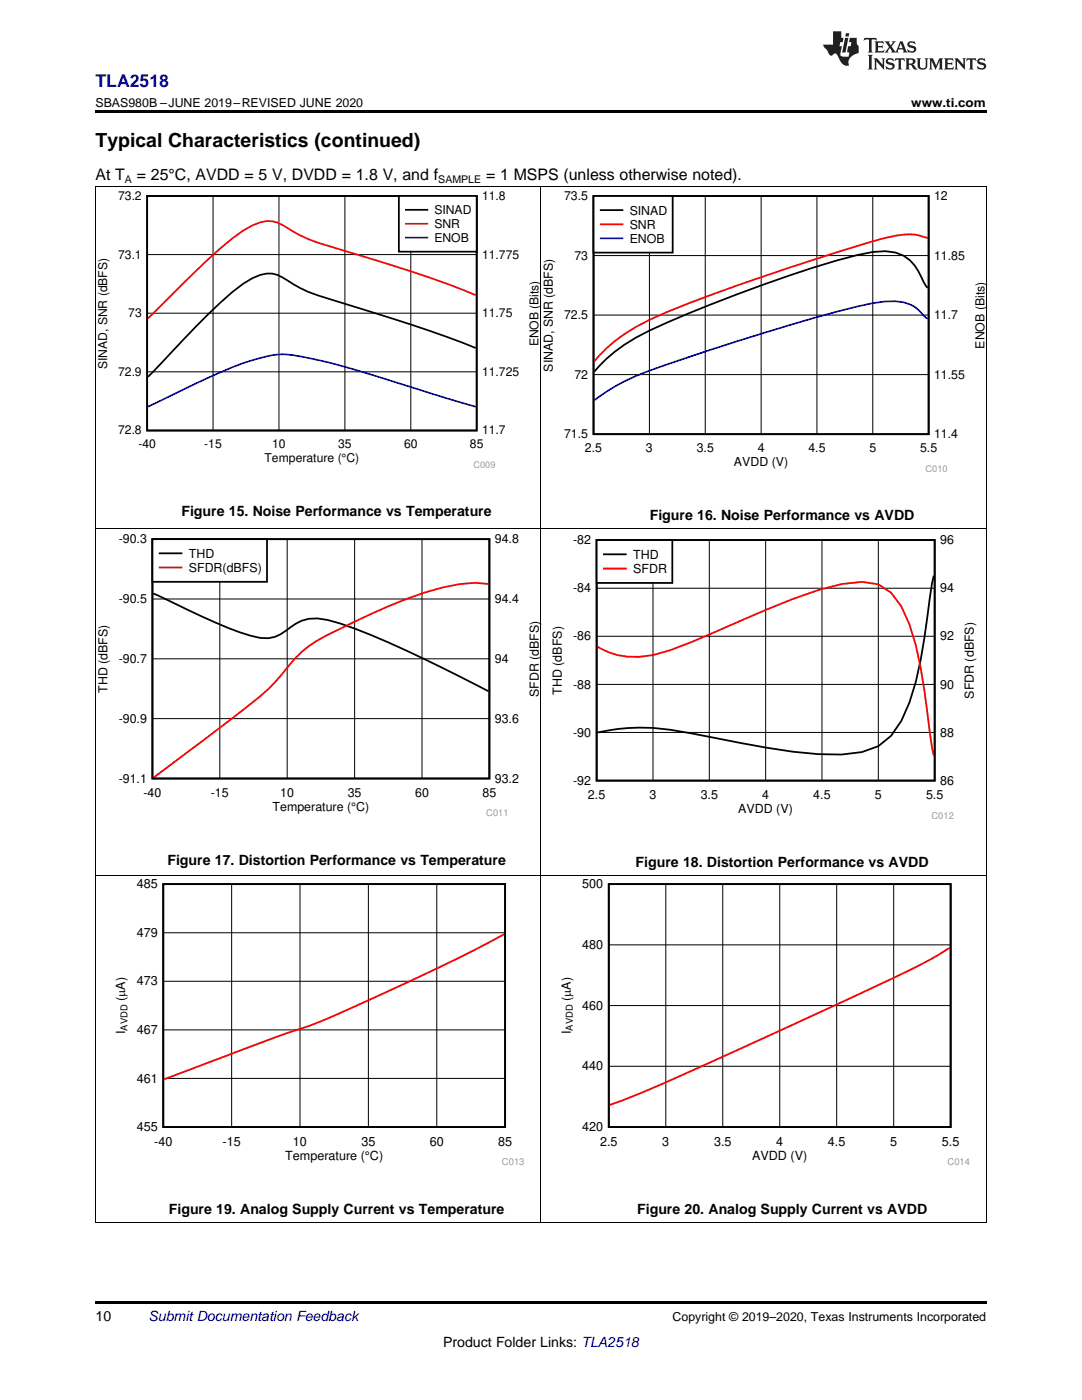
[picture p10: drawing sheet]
<svg xmlns="http://www.w3.org/2000/svg" width="216mm" height="279mm" viewBox="0 0 216 279" stroke-linecap="round" stroke-linejoin="round" font-family="sans-serif">
<path d="M19 259.7h177.8v.5h-177.8z" fill="#000"/>
<g fill="none" stroke="#000" stroke-width=".2">
<path d="M19.1 105.6v138.4M107.9 105.6v138.4M119.1 117.4h67.4M130.3 107.8v48M141.5 107.8v48M152.8 107.8v48M164 107.8v48M175.3 107.8v48M196.8 105.6v138.4M119.1 136.6h67.4M119.1 127h67.4M119.1 146.2h67.4"/>
<path d="M19 174.7h177.8M46.2 176.4v48.5M59.9 176.4v48.5M73.5 176.4v48.5M87.2 176.4v48.5M132.9 176.4v48.5M144.2 176.4v48.5M155.6 176.4v48.5M166.9 176.4v48.5M178.3 176.4v48.5M32.6 195.8h68.2M32.6 186.2h68.2"/>
<path d="M121.5 188.6h68.2M32.6 215.2h68.2M32.6 205.5h68.2M121.5 212.8h68.2M121.5 200.7h68.2M19 243.9h177.8"/>
</g>
<path d="M119.1 107.8h67.4v48h-67.4zM186.3 114.9l-.8 4.6a143.4 143.4 0 0 1-2.8 16.6l-1.2 4.1-1.6 3.7-2.1 2.9-2.5 2.1-3.3 1.2-4.1 .5a94.6 94.6 0 0 1-20.2-2.3 170.6 170.6 0 0 0-17.4-3 39 39 0 0 0-11.1 .9M32.6 176.4h68.2v48.5h-68.2zM121.5 176.4h68.2v48.5h-68.2z" fill="none" stroke="#000" stroke-width=".36"/>
<path d="M119.2 129.1a14.6 14.6 0 0 0 11.1 1.6l3.4-.9 8.9-3.6a221.5 221.5 0 0 1 20.7-8.4l4.6-1.2 4.1-.5 3.3 .5 2.5 1.7 2.1 2.7a51.3 51.3 0 0 1 4.5 16.7l1.1 8.3 .8 4.8M100.6 186.4a482.7 482.7 0 0 1-39 18.4 696.5 696.5 0 0 0-28.8 10.6M189.5 189.2l-.3 .2a73.4 73.4 0 0 1-10.9 5.8l-22.5 10.4a677.9 677.9 0 0 1-31.7 14.1l-2.4 .8" fill="none" stroke="#f00" stroke-width=".36"/>
<path d="M119.1 107.8h15.1v8.5h-15.1z" fill-rule="evenodd" fill="#fff"/>
<path d="M30.4 107.6h67.3v47.8h-67.3zM30.6 118.4a253.4 253.4 0 0 0 17.2 7.8l2.2 .7a6.8 6.8 0 0 0 7-1 9.3 9.3 0 0 1 6.3-2.5 40 40 0 0 1 10.7 3.3l10.6 4.8 12.9 6.5M119.1 107.8h15.1v8.5h-15.1zM120.5 110.6h4.4" fill="none" stroke="#000" stroke-width=".36"/>
<path d="M97.5 116.5a28 28 0 0 0-12.9 1.8 149 149 0 0 0-21.3 9.5 25.9 25.9 0 0 0-7.3 7.1 32.4 32.4 0 0 1-6 5.6l-19.3 14.7M120.5 113.5h4.4" fill="none" stroke="#f00" stroke-width=".36"/>
<path d="M30.4 119.5h67.3M43.9 107.6v47.8M57.3 107.6v47.8M70.8 107.6v47.8M84.2 107.6v47.8M30.4 131.5h67.3M30.4 143.4h67.3" fill="none" stroke="#000" stroke-width=".2"/>
<path d="M30.4 107.6h22.9v8.5h-22.9z" fill-rule="evenodd" fill="#fff"/>
<path d="M30.4 107.6h22.9v8.5h-22.9zM31.9 110.4h4.3" fill="none" stroke="#000" stroke-width=".36"/>
<path d="M31.9 113.3h4.3" fill="none" stroke="#f00" stroke-width=".36"/>
<path d="M19.1 37.3v68.3M107.9 37.3v68.3M129.6 39.1v47.6M140.7 39.1v47.6M151.9 39.1v47.6M163 39.1v47.6M174.2 39.1v47.6M196.8 37.3v68.3M118.4 51h66.9M118.4 74.8h66.9M118.4 62.9h66.9M19 105.5h177.8" fill="none" stroke="#000" stroke-width=".2"/>
<path d="M118.4 39.1h66.9v47.6h-66.9zM185.1 57.5l-.8-1.2a11.2 11.2 0 0 0-4-5.3l-1.6-.6-2-.3-2.5 .2a135.1 135.1 0 0 0-22.1 6.6 210.5 210.5 0 0 0-25.3 10.5 29.4 29.4 0 0 0-8.2 6.7" fill="none" stroke="#000" stroke-width=".35"/>
<path d="M185.1 47.4l-1.3-.3a8.9 8.9 0 0 0-5.1-.1 237.6 237.6 0 0 0-21.4 6.5l-5.2 1.8a263.5 263.5 0 0 0-22.5 8.5 30.4 30.4 0 0 0-11 8.3" fill="none" stroke="#f00" stroke-width=".35"/>
<path d="M185.1 63.6l-.8-.6a6.8 6.8 0 0 0-5.6-2.9l-2 .1a91.2 91.2 0 0 0-14.4 3.3 482.8 482.8 0 0 0-35.5 11.6 37.4 37.4 0 0 0-8.2 4.8" fill="none" stroke="#00f" stroke-width=".35"/>
<path d="M118.4 39.1h15.8v11.3h-15.8z" fill-rule="evenodd" fill="#fff"/>
<path d="M29.4 39.1h65.7v46.8h-65.7zM118.4 39.1h15.8v11.3h-15.8zM119.9 41.9h4.3M94.9 69.5a423.9 423.9 0 0 0-31.3-10.5 27.1 27.1 0 0 1-7.3-3.7 4.9 4.9 0 0 0-4.3-.4 22.5 22.5 0 0 0-8 5.5l-4.9 4.8-9.6 10" fill="none" stroke="#000" stroke-width=".35"/>
<path d="M94.9 58.9a278.4 278.4 0 0 0-28.9-9.7 29.9 29.9 0 0 1-9.7-4.3 5.7 5.7 0 0 0-5.9 .1 40.5 40.5 0 0 0-8.9 6.7l-12 11.8M119.9 44.8h4.3" fill="none" stroke="#f00" stroke-width=".35"/>
<path d="M119.9 47.6h4.3M29.5 81.2l1.2-.6a209.1 209.1 0 0 1 17.8-8.1l1.9-.6a17 17 0 0 1 11.1-.5 245.3 245.3 0 0 1 24.3 7.1l9.1 2.7" fill="none" stroke="#00f" stroke-width=".35"/>
<path d="M42.5 39.1v46.8M55.7 39.1v46.8M68.8 39.1v46.8M82 39.1v46.8M29.4 50.8h65.7M29.4 74.2h65.7M29.4 62.5h65.7" fill="none" stroke="#000" stroke-width=".2"/>
<path d="M79.6 39.1h15.5v11.1h-15.5z" fill-rule="evenodd" fill="#fff"/>
<path d="M79.6 39.1h15.5v11.1h-15.5zM81 41.9h4.3" fill="none" stroke="#000" stroke-width=".35"/>
<path d="M81 44.7h4.3" fill="none" stroke="#f00" stroke-width=".35"/>
<path d="M81 47.4h4.3" fill="none" stroke="#00f" stroke-width=".35"/>
<path d="M19 37.2h177.8" fill="none" stroke="#000" stroke-width=".2"/>
<path d="M19 22h177.8v.5h-177.8z" fill="#000"/>
<g fill="#231f20">
<path d="M172.5 7.6l-.1 .5 .4-.2h.6v.1v2.1l-.2 .4h.9l-.2-.4v-2.1l.1-.1h.5l.5 .2-.2-.5zM174.5 8.3l.2 .3v1.5l-.2 .4h1.8l.2-.6a1.04 1.04 0 0 1-1.3 .2v-.7h.6l.3 .2v-.6l-.3 .2h-.6v-.6l.8-.1 .4 .3-.2-.5zM176.5 8.3l.9 1.1-.9 1.1h.8l-.2-.2 .4-.7 .5 .7-.2 .2h1.5l-.2-.2 .2-.4h.9l.1 .4-.2 .2h1l-.3-.3-.7-1.9h-.5l-.9 2-.8-1 .9-1h-.8l.1 .3-.4 .5-.3-.6 .1-.2zM179.7 8.6l.4 1h-.7zM181.3 8.4a.63 .63 0 0 0-.2 .7 .63 .63 0 0 0 .6 .4l.6 .2 .1 .2a.75 .75 0 0 1-.7 .4 .75 .75 0 0 1-.6-.5l.1 .7 .1-.1a1.11 1.11 0 0 0 1.5-.6 1.13 1.13 0 0 0-1.2-.8l-.1-.4a1.04 1.04 0 0 1 1.2 .2l-.2-.5-.2 .1-.4-.2zM173.2 10.9l.2 .4v2.2l-.2 .4h1l-.3-.4v-2.2l.3-.4zM174.3 11.6l.3 .4v1.5l-.3 .4h.8l-.2-.4v-1.3l1.5 1.7v-1.9l.2-.4h-.7l.2 .4v.9l-1.1-1.3zM177 11.8a.62 .62 0 0 0-.2 .7 .62 .62 0 0 0 .6 .4l.6 .1 .1 .3a.76 .76 0 0 1-.7 .3 .76 .76 0 0 1-.7-.4l.2 .7 .1-.1a1.11 1.11 0 0 0 1.5-.6 1.13 1.13 0 0 0-1.2-.8l-.1-.4a1.04 1.04 0 0 1 1.2 .2l-.2-.6-.2 .1-.5-.1zM178.7 11.6l-.2 .6a.61 .61 0 0 1 .8-.3v1.6l-.2 .4h.9l-.2-.4v-1.6a.63 .63 0 0 1 .7 .3l-.1-.6zM180.6 11.6l.3 .4v1.5l-.3 .4h1l-.2-.2-.1-.8 .6 .2a.76 .76 0 0 0 1.2 .7l-1-1a.58 .58 0 0 0 .6-.5 .58 .58 0 0 0-.5-.6zM181.4 11.9h.1a.45 .45 0 0 1 .5 .1 .45 .45 0 0 1 .1 .5l-.8 .2zM182.9 11.6l.2 .2a2.17 2.17 0 0 0 .3 1.9 .99 .99 0 0 0 1.6-.6v-1.1l.2-.4h-.7l.2 .2a1.92 1.92 0 0 1-.2 1.8 .6 .6 0 0 1-.9-.5v-1.1l.2-.4zM185.4 11.6l.2 .4v1.5l-.2 .4h.7l-.2-.4v-1.4l.8 1.8 .8-1.8v1.4l-.2 .4h.9l-.2-.4v-1.5l.2-.4h-.8l-.6 1.5-.6-1.5zM188.4 11.6l.2 .4v1.5l-.2 .4h1.8l.1-.6a1.04 1.04 0 0 1-1.2 .1v-.6h.5l.4 .2v-.6l-.4 .2h-.5v-.7h.8l.3 .3-.1-.6zM190.5 11.6l.2 .4v1.5l-.2 .4h.7l-.2-.4v-1.3l1.5 1.7v-1.9l.2-.4h-.7l.2 .4v.9l-1.1-1.3zM192.9 11.6l-.1 .6a.61 .61 0 0 1 .7-.3l.1 1.6-.3 .4h1l-.3-.4 .1-1.6a.63 .63 0 0 1 .7 .3l-.1-.6zM195.2 11.8a.62 .62 0 0 0-.2 .7 .62 .62 0 0 0 .6 .4l.6 .1 .1 .3a.76 .76 0 0 1-.7 .3 .76 .76 0 0 1-.6-.4l.1 .7 .1-.1a1.11 1.11 0 0 0 1.6-.6 1.13 1.13 0 0 0-1.3-.8l-.1-.4a1.04 1.04 0 0 1 1.2 .2l-.1-.6-.2 .1-.5-.1z"/>
<path d="M166.2 6.3v2.6h-1.9v.4l.8 .9a.91 .91 0 0 0 1 .8 .56 .56 0 0 1 .5-.3 .56 .56 0 0 1 .5 .3l.4 .8a1.53 1.53 0 0 0 1.9 1.2 1.54 1.54 0 0 1 1-2.1l.9-.3v-1.4a1.52 1.52 0 0 1-.4-1.6h-1.3l-.2 .8h.5l-.2 .8h-.5l-.1 1v.2l.4 .1-.2 .8a1.93 1.93 0 0 1-1.6-.3l.3-1.8h-.5l.2-.8h.4l.2-.8h-.4v-1.3zM168.6 7.6l-.6 2.9h.7l.6-2.9zM168.8 6.6l-.1 .7h.6l.2-.7z"/>
</g>
<text font-size="3.9" x="19" y="29.3">Typical Characteristics (continued)</text>
<text font-size="3.5" fill="#00f" x="19" y="17.3">TLA2518</text>
<g font-size="3.2">
<text x="19" y="36">At T</text>
<text x="27.3" y="36">= 25°C, AVDD = 5 V, DVDD = 1.8 V, and f</text>
<text x="97" y="36">= 1 MSPS (unless otherwise noted).</text>
</g>
<g font-size="2.8">
<text x="36.2" y="102.9">Figure 15. Noise Performance vs Temperature</text>
<text x="129.6" y="103.8">Figure 16. Noise Performance vs AVDD</text>
<text x="33.4" y="172.5">Figure 17. Distortion Performance vs Temperature</text>
<text x="126.8" y="173">Figure 18. Distortion Performance vs AVDD</text>
<text x="33.7" y="242.2">Figure 19. Analog Supply Current vs Temperature</text>
<text x="127.1" y="242.2">Figure 20. Analog Supply Current vs AVDD</text>
<text x="19" y="263.6">10</text>
<text x="88.4" y="268.9">Product Folder Links: TLA2518</text>
</g>
<text font-size="2.8" fill="#0000c8" x="29.6" y="263.6">Submit Documentation Feedback</text>
<g font-size="2.5">
<text x="19" y="21.4">SBAS980B –JUNE 2019–REVISED JUNE 2020</text>
<text x="181.8" y="21.4">www.ti.com</text>
<text x="112.6" y="39.9">73.5</text>
<text x="186.4" y="39.9">12</text>
<text x="125.6" y="42.8">SINAD</text>
<text x="125.6" y="45.6">SNR</text>
<text x="114.6" y="51.8">73</text>
<text x="125.6" y="48.4">ENOB</text>
<text x="186.4" y="51.8">11.85</text>
<text x="112.6" y="63.7">72.5</text>
<text x="186.4" y="63.7">11.7</text>
<text x="196.5" y="69.6" transform="rotate(-90 196.5 69.6)">ENOB (Bits)</text>
<text x="110.3" y="74.2" transform="rotate(-90 110.3 74.2)">SINAD, SNR (dBFS)</text>
<text x="114.6" y="75.6">72</text>
<text x="186.4" y="75.6">11.55</text>
<text x="112.6" y="87.5">71.5</text>
<text x="186.4" y="87.5">11.4</text>
<text x="116.7" y="90.3">2.5</text>
<text x="128.9" y="90.3">3</text>
<text x="139" y="90.3">3.5</text>
<text x="146.5" y="93.1">AVDD (V)</text>
<text x="151.2" y="90.3">4</text>
<text x="161.3" y="90.3">4.5</text>
<text x="173.5" y="90.3">5</text>
<text x="183.6" y="90.3">5.5</text>
<text x="23.7" y="108.4">-90.3</text>
<text x="37.7" y="111.3">THD</text>
<text x="98.7" y="108.4">94.8</text>
<text x="114.4" y="108.6">-82</text>
<text x="126.3" y="111.5">THD</text>
<text x="187.6" y="108.6">96</text>
<text x="37.7" y="114.1">SFDR(dBFS)</text>
<text x="114.4" y="118.2">-84</text>
<text x="126.3" y="114.4">SFDR</text>
<text x="187.6" y="118.2">94</text>
<text x="23.7" y="120.4">-90.5</text>
<text x="98.7" y="120.4">94.4</text>
<text x="114.4" y="127.8">-86</text>
<text x="187.6" y="127.8">92</text>
<text x="23.7" y="132.3">-90.7</text>
<text x="98.7" y="132.3">94</text>
<text x="114.4" y="137.4">-88</text>
<text x="187.6" y="137.4">90</text>
<text x="21.4" y="138.3" transform="rotate(-90 21.4 138.3)">THD (dBFS)</text>
<text x="107.5" y="139.1" transform="rotate(-90 107.5 139.1)">SFDR (dBFS)</text>
<text x="112.1" y="138.6" transform="rotate(-90 112.1 138.6)">THD (dBFS)</text>
<text x="194.3" y="139.4" transform="rotate(-90 194.3 139.4)">SFDR (dBFS)</text>
<text x="23.7" y="144.2">-90.9</text>
<text x="98.7" y="144.2">93.6</text>
<text x="114.4" y="147">-90</text>
<text x="187.6" y="147">88</text>
<text x="23.7" y="156.2">-91.1</text>
<text x="28.6" y="159">-40</text>
<text x="42.1" y="159">-15</text>
<text x="54.4" y="161.8">Temperature (°C)</text>
<text x="55.9" y="159">10</text>
<text x="69.4" y="159">35</text>
<text x="82.8" y="159">60</text>
<text x="96.3" y="159">85</text>
<text x="98.7" y="156.2">93.2</text>
<text x="114.4" y="156.6">-92</text>
<text x="117.3" y="159.4">2.5</text>
<text x="129.6" y="159.4">3</text>
<text x="139.8" y="159.4">3.5</text>
<text x="152.1" y="159.4">4</text>
<text x="162.3" y="159.4">4.5</text>
<text x="174.6" y="159.4">5</text>
<text x="184.8" y="159.4">5.5</text>
<text x="187.6" y="156.6">86</text>
<text x="147.3" y="162.3">AVDD (V)</text>
<text x="27.3" y="177.3">485</text>
<text x="116.2" y="177.3">500</text>
<text x="27.3" y="187">479</text>
<text x="116.2" y="189.4">480</text>
<text x="27.3" y="196.7">473</text>
<text x="25" y="199.8" transform="rotate(-90 25 199.8)">(PA)</text>
<text x="113.9" y="199.8" transform="rotate(-90 113.9 199.8)">(PA)</text>
<text x="116.2" y="201.5">460</text>
<text x="25" y="206.4" transform="rotate(-90 25 206.4)">I</text>
<text x="27.3" y="206.4">467</text>
<text x="113.9" y="206.4" transform="rotate(-90 113.9 206.4)">I</text>
<text x="116.2" y="213.6">440</text>
<text x="27.3" y="216.1">461</text>
<text x="27.3" y="225.7">455</text>
<text x="116.2" y="225.7">420</text>
<text x="30.8" y="228.6">-40</text>
<text x="44.4" y="228.6">-15</text>
<text x="56.9" y="231.5">Temperature (°C)</text>
<text x="58.5" y="228.6">10</text>
<text x="72.1" y="228.6">35</text>
<text x="85.8" y="228.6">60</text>
<text x="99.4" y="228.6">85</text>
<text x="119.7" y="228.6">2.5</text>
<text x="132.1" y="228.6">3</text>
<text x="142.5" y="228.6">3.5</text>
<text x="150.1" y="231.5">AVDD (V)</text>
<text x="154.9" y="228.6">4</text>
<text x="165.2" y="228.6">4.5</text>
<text x="177.6" y="228.6">5</text>
<text x="188" y="228.6">5.5</text>
<text x="134.2" y="263.6">Copyright © 2019–2020, Texas Instruments Incorporated</text>
</g>
<g font-size="2.4">
<text x="23.6" y="39.9">73.2</text>
<text x="96.2" y="39.9">11.8</text>
<text x="86.7" y="42.7">SINAD</text>
<text x="86.7" y="45.5">SNR</text>
<text x="23.6" y="51.6">73.1</text>
<text x="86.7" y="48.3">ENOB</text>
<text x="96.2" y="51.6">11.775</text>
<text x="25.6" y="63.3">73</text>
<text x="96.2" y="63.3">11.75</text>
<text x="107.4" y="69.1" transform="rotate(-90 107.4 69.1)">ENOB (Bits)</text>
<text x="21.4" y="73.6" transform="rotate(-90 21.4 73.6)">SINAD, SNR (dBFS)</text>
<text x="23.6" y="75">72.9</text>
<text x="96.2" y="75">11.725</text>
<text x="23.6" y="86.7">72.8</text>
<text x="27.6" y="89.5">-40</text>
<text x="40.8" y="89.5">-15</text>
<text x="54.3" y="89.5">10</text>
<text x="67.5" y="89.5">35</text>
<text x="80.6" y="89.5">60</text>
<text x="93.8" y="89.5">85</text>
<text x="96.2" y="86.7">11.7</text>
<text x="52.8" y="92.3">Temperature (°C)</text>
</g>
<g font-size="2.1">
<text x="24.9" y="36.6">A</text>
<text x="87.5" y="36.6">SAMPLE</text>
</g>
<g font-size="1.9" fill="#999">
<text x="97" y="162.9">C011</text>
<text x="185.9" y="163.4">C012</text>
<text x="100.2" y="232.6">C013</text>
<text x="189.1" y="232.6">C014</text>
</g>
<g font-size="1.9">
<text x="25.4" y="205.7" transform="rotate(-90 25.4 205.7)">AVDD</text>
<text x="114.3" y="205.7" transform="rotate(-90 114.3 205.7)">AVDD</text>
</g>
<g font-size="1.8" fill="#999">
<text x="94.5" y="93.3">C009</text>
<text x="184.7" y="94.2">C010</text>
</g>
</svg>
